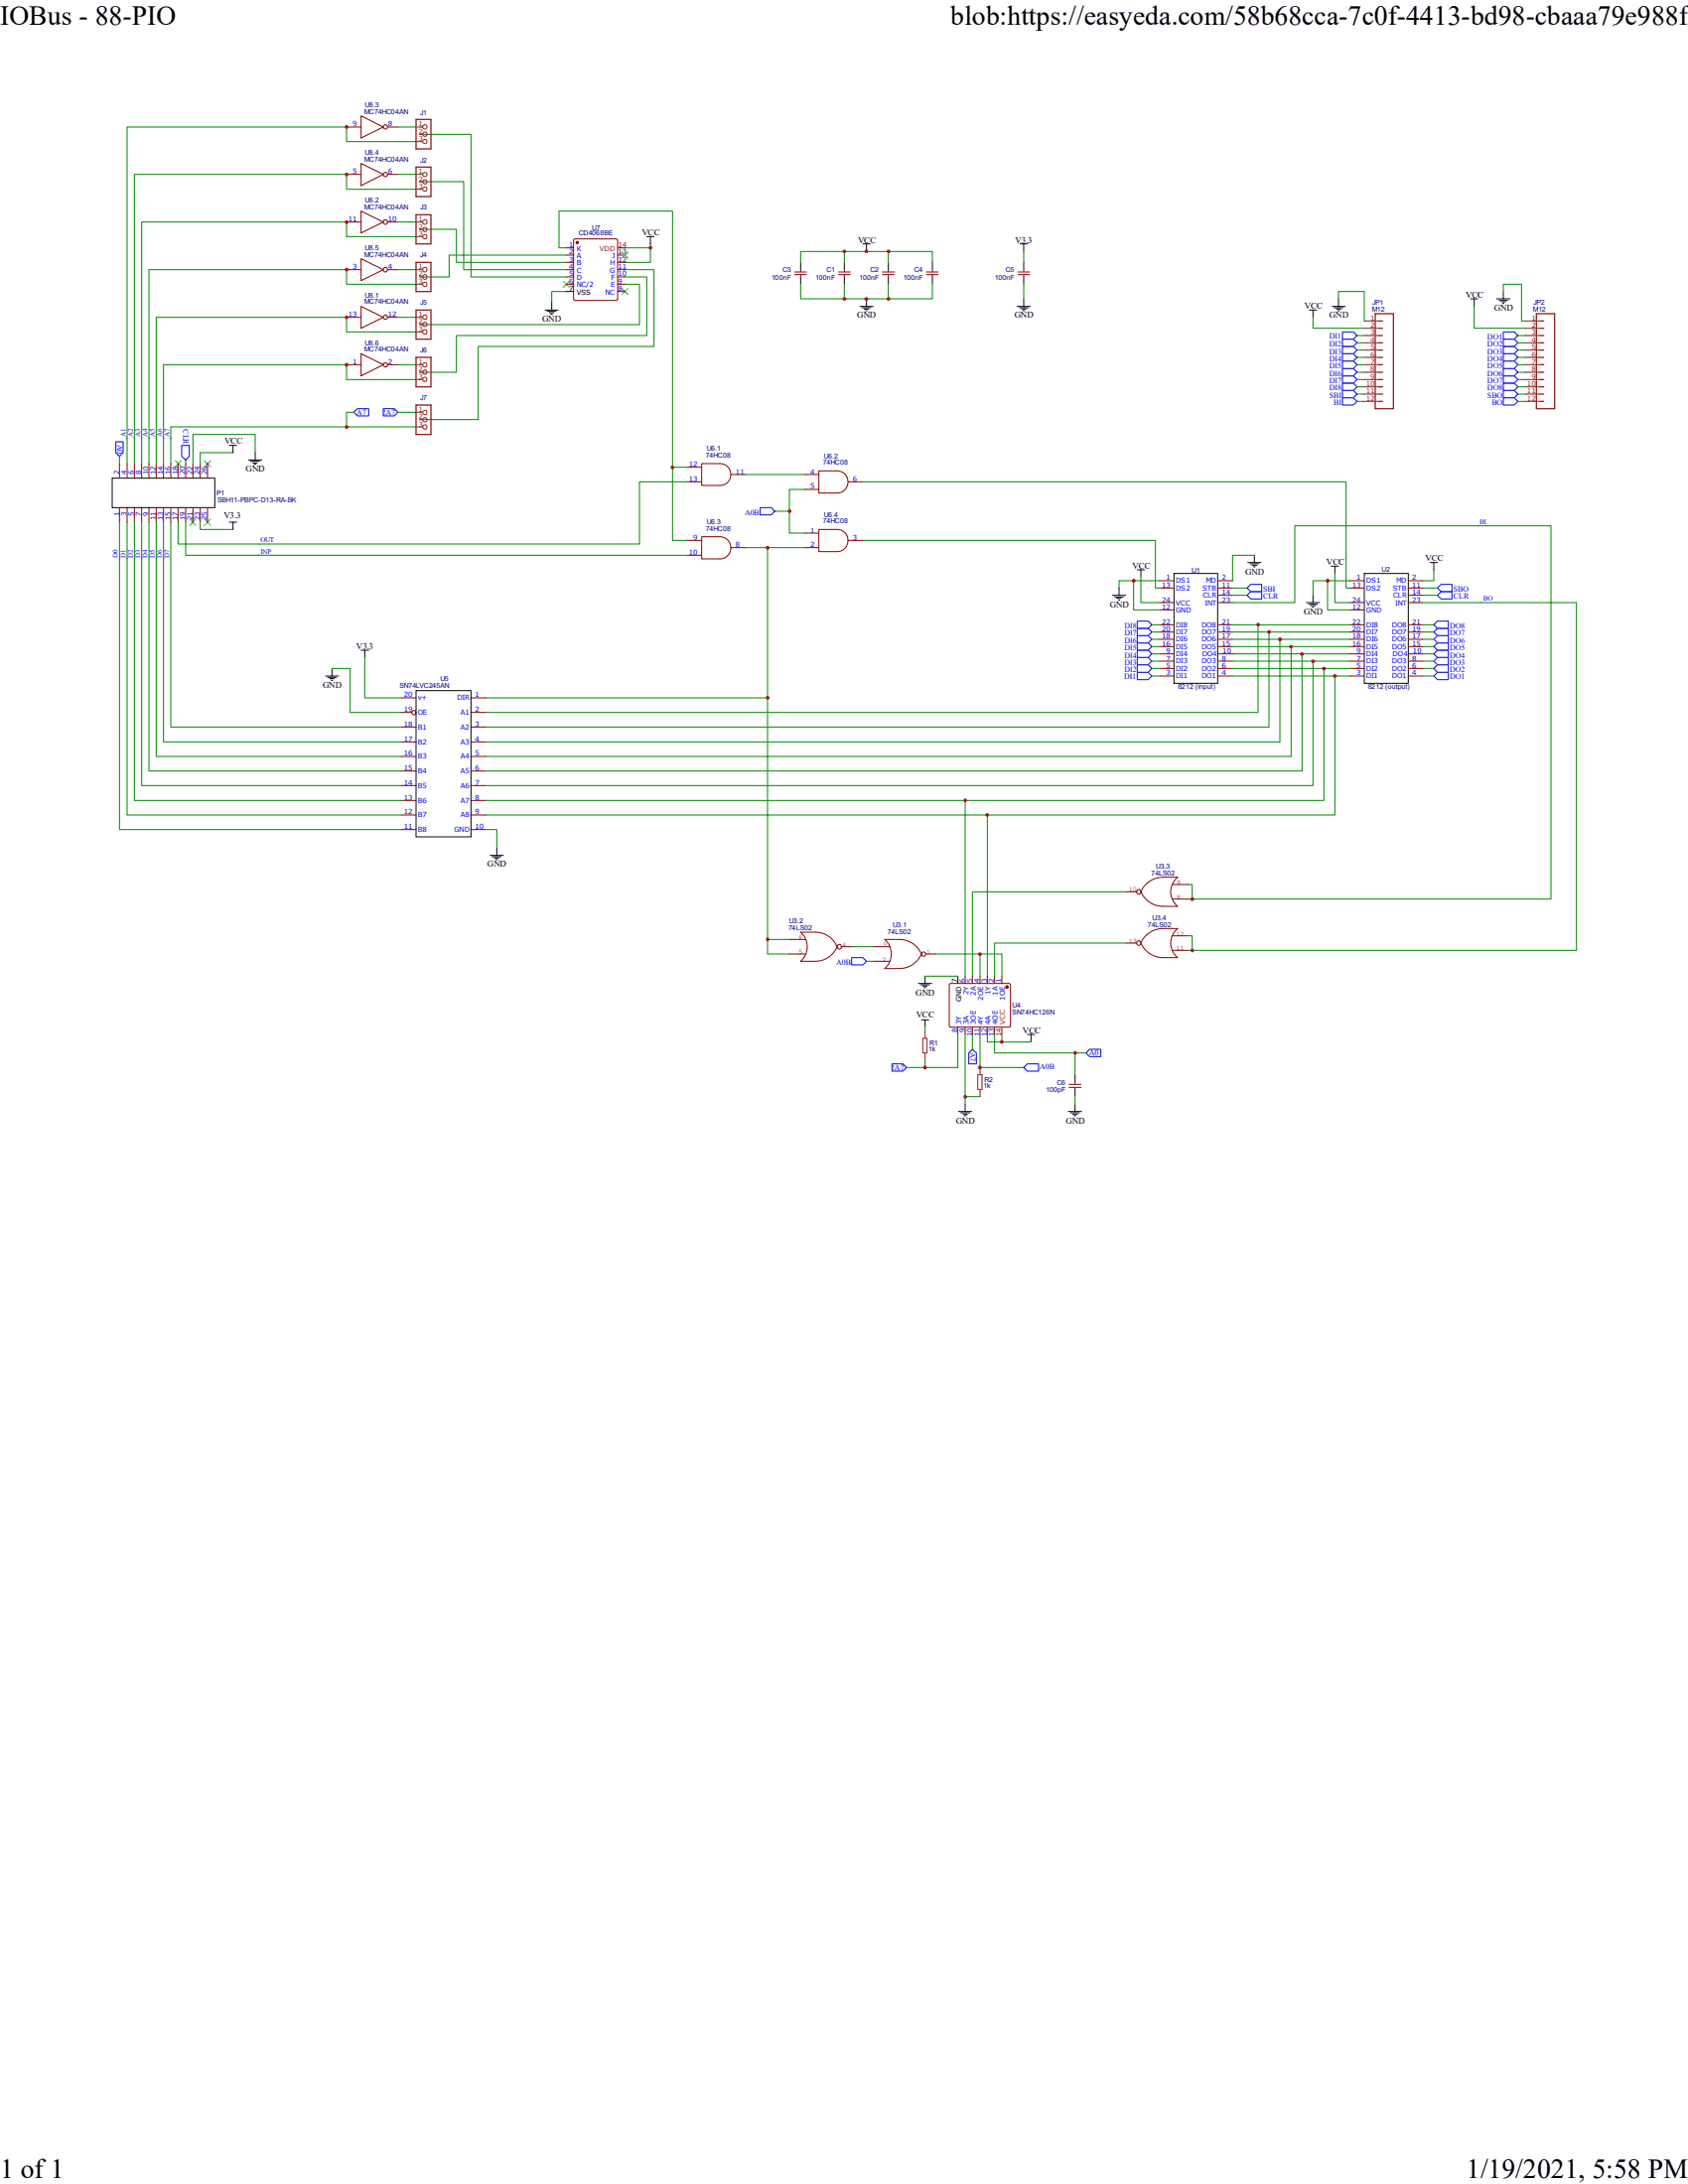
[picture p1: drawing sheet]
<svg xmlns="http://www.w3.org/2000/svg" width="216mm" height="279mm" viewBox="0 0 216 279" stroke-linecap="round" stroke-linejoin="round" font-family="sans-serif">
<g fill="none" stroke="#000" stroke-width=".13">
<path d="M69.7 39.7h1.7M70 39.8h1.1M70.6 38.7v1M82.7 30.3h1M83.2 30.3v.9M29.3 57h1M29.8 57v.9M31.8 58.8h1.7M32 59h1.2M32.3 59.2h.6M32.5 59.4h.2M32.6 57.9v.9"/>
<path d="M70.3 40h.5M70.4 40.2h.3M29.3 66.8h1M29.8 66.8v.9M150.2 73.4h5.5v14h-5.5zM159.6 72h1.7M159.9 72.1h1.1M160.1 72.3h.6M160.4 72.5h.1M160.4 71v1M174.5 73.4h5.6v14h-5.6zM46.2 83.2h1"/>
<path d="M46.7 83.2v.9M62.7 109.4h1.7M62.9 109.6h1.2M63.2 109.8h.6M63.4 110h.2M63.5 108.5v.9"/>
</g>
<g fill="none" stroke="#800" stroke-width=".13">
<path d="M44.3 16.3h1.9M46.2 14.8l2.8 1.5-2.8 1.4zM49.6 16.3h1.3M44.3 28.4h1.9M44.3 22.3h1.9M44.3 34.5h1.9M46.2 39.2l2.8 1.4-2.8 1.4zM46.2 27l2.8 1.4-2.8 1.4zM46.2 20.9l2.8 1.4-2.8 1.4zM46.2 33.1l2.8 1.4-2.8 1.4zM49.6 28.4h1.3M49.6 22.3h1.3"/>
<path d="M49.6 34.5h1.3M44.3 46.7h1.9M44.3 40.6h1.9M46.2 45.3l2.8 1.4-2.8 1.4zM49.6 46.7h1.3M49.6 40.6h1.3M148.3 74.3h1.9M148.3 75.2h1.9M148.3 78h1.9M148.3 79.9h1.9M148.3 77.1h1.9M155.7 74.3h1.9"/>
<path d="M155.7 75.2h1.9M155.7 76.2h1.9M155.7 79.9h1.9M155.7 77.1h1.9M172.6 74.3h1.9M172.6 75.2h1.9M172.6 78h1.9M172.6 79.9h1.9M172.6 77.1h1.9M180.1 74.3h1.9M180.1 75.2h1.9M180.1 76.2h1.9"/>
<path d="M180.1 79.9h1.9M180.1 77.1h1.9M148.3 86.5h1.9M148.3 85.5h1.9M148.3 84.6h1.9M148.3 83.7h1.9M148.3 82.7h1.9M148.3 81.8h1.9M148.3 80.9h1.9M155.7 86.5h1.9M155.7 85.5h1.9M155.7 84.6h1.9"/>
<path d="M155.7 82.7h1.9M155.7 81.8h1.9M155.7 80.9h1.9M155.9 83.7h1.8M172.6 86.5h1.9M172.6 85.5h1.9M172.6 84.6h1.9M172.6 83.7h1.9M172.6 82.7h1.9M172.6 81.8h1.9M172.6 80.9h1.9M180.1 86.5h1.9"/>
<path d="M180.1 85.5h1.9M180.1 84.6h1.9M180.1 82.7h1.9M180.1 81.8h1.9M180.1 80.9h1.9M180.2 83.7h1.9"/>
<circle cx="49.3" cy="16.2" r=".28"/>
<circle cx="49.3" cy="28.4" r=".29"/>
<circle cx="49.3" cy="34.5" r=".29"/>
<circle cx="49.3" cy="22.3" r=".28"/>
<circle cx="49.3" cy="46.7" r=".28"/>
<circle cx="49.3" cy="40.6" r=".28"/>
</g>
<g fill="none" stroke="#080" stroke-width=".13">
<path d="M50.9 16.3h2.8M53.7 17.2h6.5v18.2h12.2M53.7 18.1h-9.4v-1.8h-28v43M50.9 34.5h2.8M50.9 28.4h2.8M50.9 22.3h2.8M53.7 23.2h5.6v11.3h13.1M53.7 29.3h4.7v4.3h14M53.7 36.4h-9.4v-1.9h-25.3v24.8M53.7 30.3h-9.4v-1.9h-26.2v30.9M53.7 24.2h-9.4v-1.9h-27.1v37M72.4 31.7h-.9v-4.7h14.5v32.8h1.9"/>
<path d="M72.4 32.6h-15v2.8h-3.7M72.4 37.3h-1.8v1.4M79.9 35.4h2.8v7.5h-24.3v4.7h-4.7M79.9 34.5h3.8v9.8h-22.5v9.4h-7.5M79.9 36.4h1.9v5.1h-28.1M83.2 31.7v1.9h-3.3M83.2 31.2v.5h-3.3M15.3 58.4v.9M29.8 57.9h-4.2v1.4M32.6 57.9v-2.3h-7.9v3.7M44.3 54.6h-22.5v4.7M45.3 52.7h-1v1.9h9.4"/>
<path d="M50.9 52.7h2.8M50.9 46.7h2.8M50.9 40.6h2.8M53.7 48.6h-9.4v-1.9h-23.4v12.6M53.7 42.5h-9.4v-1.9h-24.3v18.7M15.3 66.8v39.3h36.1M16.3 66.8v37.5h35.1M17.2 66.8v35.6h34.2M18.1 66.8v33.7h33.3M19 66.8v31.8h32.4M20 66.8v30h31.4M20.9 66.8v28.1h30.5"/>
<path d="M21.8 66.8v26.2h29.6M23.7 66.8v4.2h64.2M25.6 66.8v.9h4.2M87.9 61.6h-6.1v8h-59v-2.8M157.6 79.9h15M160.4 71h-2.8v3.3M183.4 72.9v1.4h-1.4M157.6 80.9h15M157.6 81.8h15M157.6 82.7h15M157.6 84.6h15M157.6 85.5h15"/>
<path d="M157.6 86.5h15M157.7 83.7h14.9M62.1 106.1h1.4v2.4"/>
</g>
<g fill="#000">
<path d="M72.1 36l.7 .7zM72.8 36l-.7 .7z"/>
<path d="M79.5 36.9l.8 .8zM80.3 36.9l-.8 .8z"/>
<path d="M22.4 58.9l.8 .8zM23.2 58.9l-.8 .8z"/>
<path d="M26.2 58.9l.7 .8zM26.9 58.9l-.7 .8z"/>
<path d="M24.3 66.4l.7 .8zM25 66.4l-.7 .8z"/>
<path d="M26.2 66.4l.7 .8zM26.9 66.4l-.7 .8z"/>
</g>
<path d="M72.1 36l.7 .7M72.8 36l-.7 .7M79.5 36.9l.8 .8M80.3 36.9l-.8 .8M22.4 58.9l.8 .8M23.2 58.9l-.8 .8M26.2 58.9l.7 .8M26.9 58.9l-.7 .8M24.3 66.4l.7 .8M25 66.4l-.7 .8M26.2 66.4l.7 .8M26.9 66.4l-.7 .8" fill="none" stroke="#3c3" stroke-width=".13"/>
<path d="M53.2 15.3h1.9v3.7h-1.9zM53.2 21.4h1.9v3.7h-1.9zM53.2 27.5h1.9v3.7h-1.9zM53.2 33.6h1.9v3.7h-1.9zM53.2 39.7h1.9v3.7h-1.9zM53.2 51.8h1.9v3.8h-1.9zM53.2 45.7h1.9v3.8h-1.9z" fill="none" stroke="#8d2323" stroke-width=".17"/>
<g fill="none" stroke="#8d2323" stroke-width=".13">
<path d="M53.7 16.3h.4M53.7 17.2h.4M53.7 18.1h.4M53.7 34.5h.4M53.7 35.4h.4M53.7 36.4h.4M53.7 28.4h.4M53.7 29.3h.4M53.7 30.3h.4M53.7 22.3h.4M53.7 23.2h.4M53.7 24.2h.4"/>
<path d="M53.7 52.7h.4M53.7 53.7h.4M53.7 54.6h.4M53.7 46.7h.4M53.7 47.6h.4M53.7 48.6h.4M53.7 40.6h.4M53.7 41.5h.4M53.7 42.5h.4"/>
<circle cx="54.3" cy="16.2" r=".27"/>
<circle cx="54.3" cy="17.2" r=".27"/>
<circle cx="54.3" cy="18.1" r=".27"/>
<circle cx="54.3" cy="35.4" r=".28"/>
<circle cx="54.3" cy="34.5" r=".28"/>
<circle cx="54.3" cy="28.4" r=".28"/>
<circle cx="54.3" cy="36.4" r=".27"/>
<circle cx="54.3" cy="24.2" r=".27"/>
<circle cx="54.3" cy="29.4" r=".27"/>
<circle cx="54.3" cy="22.3" r=".27"/>
<circle cx="54.3" cy="30.3" r=".27"/>
<circle cx="54.3" cy="23.3" r=".27"/>
<circle cx="54.3" cy="42.5" r=".28"/>
<circle cx="54.3" cy="48.5" r=".27"/>
<circle cx="54.3" cy="53.7" r=".27"/>
<circle cx="54.3" cy="46.7" r=".27"/>
<circle cx="54.3" cy="41.5" r=".27"/>
<circle cx="54.3" cy="47.6" r=".27"/>
<circle cx="54.3" cy="54.6" r=".27"/>
<circle cx="54.3" cy="52.8" r=".27"/>
<circle cx="54.3" cy="40.6" r=".27"/>
</g>
<circle cx="73.8" cy="31" r=".13" fill="#800"/>
<g fill="none" stroke="#800" stroke-width=".13">
<path d="M73.4 30.6h5.5v7.8h-5.5z"/>
<circle cx="73.8" cy="31" r=".13"/>
</g>
<circle cx="73.8" cy="31" r=".13" fill="#800"/>
<g fill="none" stroke="#800" stroke-width=".13">
<path d="M72.4 31.7h1M72.4 32.6h1M72.4 33.6h1M72.4 34.5h1M72.4 35.4h1M72.4 36.4h1M79 32.6h.9M79 33.6h.9M79 34.5h.9M79 35.4h.9M79 36.4h.9M79 37.3h.9"/>
<path d="M87.9 59.8h1.8M89.7 59.3h2.4a1.4 1.4 0 0 1 1.4 1.4 1.4 1.4 0 0 1-1.4 1.4h-2.4zM87.9 61.6h1.8M87.9 69.1h1.8M87.9 71h1.8M89.7 68.7h2.4a1.42 1.42 0 0 1 1.4 1.4 1.42 1.42 0 0 1-1.4 1.4h-2.4zM93.5 60.7h1.9M93.5 70.1h1.9M102.9 60.7h1.8M102.9 70.1h1.8M102.9 62.6h1.8M102.9 68.2h1.8"/>
<path d="M104.7 60.2h2.4a1.42 1.42 0 0 1 1.4 1.5 1.42 1.42 0 0 1-1.4 1.4h-2.4zM104.7 67.7h2.4a1.42 1.42 0 0 1 1.4 1.5 1.42 1.42 0 0 1-1.4 1.4h-2.4zM108.5 61.6h1.9M108.5 69.1h1.9"/>
<circle cx="73.8" cy="31" r=".13"/>
</g>
<path d="M72.4 37.3h1M145.5 72.9h.9M145.9 72.9v.9M167.1 77.1h1.7M167.4 77.3h1.1M167.6 77.5h.6M167.9 77.7h.1M167.9 76.2v.9M170.3 72.4h.9M170.7 72.4v1M182.9 72h1M183.4 72v.9" fill="none" stroke="#000" stroke-width=".13"/>
<path d="M79 31.7h.9" fill="none" stroke="#f00" stroke-width=".13"/>
<g fill="none" stroke="#080" stroke-width=".13">
<path d="M23.7 58.8v.5M86 59.8v9.3h1.9M95.4 60.7h7.5M95.4 70.1h7.5M99.1 65.4h1.9v2.8h1.9M102.9 62.6h-1.9v2.8M110.4 69.1h37.4v6.1h.5M110.4 61.6h61.8v13.6h.4M143.1 75.2v-.9h1.9v3.7h3.3M145 74.3h3.3M145.9 73.8v3.3h2.4M157.6 76.2h1.9"/>
<path d="M160.9 79.9v11.2h-98.8M167.9 76.2v-1.9h1.9v3.7h2.8M169.8 74.3h2.8M170.7 73.4v3.7h1.9M182 76.2h1.9M162.3 80.9v12.1h-100.2M163.7 81.8v13.1h-101.6M165.1 82.7v14.1h-103M166.5 83.7v14.9h-104.4M167.9 84.6v15.9h-105.8M169.3 85.5v16.9h-107.2M170.7 86.5v17.8h-108.6"/>
<path d="M110.8 123h1"/>
</g>
<path d="M23.2 57h1v1.4l-.5 .4-.5-.4zM159.5 76.2l.5-.5h1.4v.9h-1.4zM183.9 76.2l.4-.5h1.4v.9h-1.4z" fill="none" stroke="#00f" stroke-width=".13"/>
<path d="M128.7 126.2h.2v.2h-.2z" fill="#800"/>
<path d="M121.5 125.9h7.7v5.4h-7.7zM128.7 126.2h.2v.2h-.2z" fill="none" stroke="#800" stroke-width=".13"/>
<path d="M128.7 126.2h.2v.2h-.2z" fill="#800"/>
<g fill="none" stroke="#800" stroke-width=".13">
<path d="M101.6 35.1h1.5M101.6 34.8h1.5M102.4 34.5v.3M102.4 35.1v.3M107.3 35.1h1.5M107.3 34.8h1.5M108 34.5v.3M108 35.1v.3M112.9 35.1h1.5M112.9 34.8h1.5M113.6 34.5v.3M113.6 35.1v.3"/>
<path d="M118.5 35.1h1.5M118.5 34.8h1.5M119.3 34.5v.3M119.3 35.1v.3M130.2 35.1h1.5M130.2 34.8h1.5M130.9 34.5v.3M130.9 35.1v.3M51.4 89.3h1.8M51.4 91.1h1.3M51.4 93h1.8M51.4 94.9h1.8"/>
<path d="M51.4 96.8h1.8M51.4 98.6h1.8M60.2 89.3h1.9M60.2 91.1h1.9M60.2 93h1.9M60.2 94.9h1.9M60.2 96.8h1.9M60.2 98.6h1.9M51.4 100.5h1.8M51.4 102.4h1.8M51.4 104.3h1.8M51.4 106.1h1.8"/>
<path d="M60.2 100.5h1.9M60.2 102.4h1.9M60.2 104.3h1.9M60.2 106.1h1.9M128.7 126.2h.2v.2h-.2zM136.7 139.1h1.6M136.7 138.7h1.6M137.5 138.4v.3M137.5 139.1v.3"/>
<circle cx="52.9" cy="91.2" r=".28"/>
</g>
<g fill="none" stroke="#080" stroke-width=".13">
<path d="M102.4 33.6v-1.4h16.9v1.4M102.4 36.4v1.8h16.9v-1.8M108 32.2v1.4M108 36.4v1.8M113.6 32.2v1.4M113.6 36.4v1.8M130.9 32.2v1.4M130.9 36.4v1.8M171.2 38.2v-.9h3.3v3.8M188.6 39.2v2.8h6.5M192.3 37.3v-.9h2.3v4.7h.5M167.9 40.6v1.4h6.6"/>
<path d="M173.6 42.9h.9M173.6 43.9h.9M173.6 44.8h.9M173.6 45.7h.9M173.6 46.7h.9M173.6 47.6h.9M173.6 48.6h.9M173.6 49.5h.9M173.6 50.4h.9M173.6 51.4h.9M194.1 42.9h1M194.1 43.9h1"/>
<path d="M194.1 44.8h1M194.1 45.7h1M194.1 46.7h1M194.1 47.6h1M194.1 48.6h1M194.1 49.5h1M194.1 50.4h1M194.1 51.4h1M98.2 70.1v19.2h-36.1M147.3 79.9h1M157.6 77.1h8v-9.8h32.8v47.7h-46.4M157.6 75.2h1.9"/>
<path d="M182 77.1h19.6v44.5h-49.6M182 79.9h1.4M182 75.2h1.9M42.5 85.5h2.3v5.6h6.6M46.7 84.1v5.2h4.7M98.2 89.3v32.7h2.8M147.3 80.9h1M147.3 81.8h1M147.3 82.7h1M147.3 83.7h1M147.3 84.6h1M147.3 85.5h1"/>
<path d="M147.3 86.5h1M182 80.9h1.4M182 81.8h1.4M182 82.7h1.4M182 84.6h1.4M182 85.5h1.4M182 86.5h1.4M182.1 83.7h1.3M98.2 120.2h2.8M108.9 121.1h2.9M137.5 140.3v1"/>
</g>
<g fill="none" stroke="#000" stroke-width=".13">
<path d="M102.4 33.6v.9M102.4 35.4v1M108 33.6v.9M108 35.4v1M110 39.2h1.7M110.2 39.4h1.2M110.4 31.2h.9M110.5 39.5h.6M110.7 39.8h.2M110.8 31.2v1M110.8 38.2v1M113.6 33.6v.9"/>
<path d="M113.6 35.4v1M119.3 33.6v.9M119.3 35.4v1M130.1 39.2h1.7M130.4 39.4h1.1M130.5 31.2h.9M130.7 39.5h.5M130.9 39.8h.1M130.9 31.2v1M130.9 33.6v.9M130.9 35.4v1M130.9 38.2v1"/>
<path d="M167.5 39.7h.9M167.9 39.7v.9M170.4 39.2h1.6M170.6 39.4h1.2M170.9 39.5h.6M171.1 39.8h.2M171.2 38.2v1M188.1 38.2h.9M188.6 38.2v1M191.4 38.2h1.7M191.7 38.4h1.1M192 38.6h.6"/>
<path d="M192.2 38.8h.2M192.3 37.3v.9M142.3 76.2h1.7M142.6 76.4h1.1M142.8 76.5h.6M143 76.8h.2M143.1 75.2v1M41.6 86.5h1.7M41.9 86.7h1.1M42.2 86.8h.6M42.4 87h.1M42.5 85.5v1"/>
<path d="M53.2 88.3h7v18.8h-7zM117.5 125.8h1.7M117.7 126h1.2M117.9 130.5h.9M118 126.2h.6M118.2 126.4h.2M118.3 124.9v.9M118.3 130.5v.9M131.4 132.3h.9M131.9 132.3v1M137.5 137.5v.9M137.5 139.4v.9"/>
<path d="M122.6 142.2h1.7M122.9 142.4h1.1M123.2 142.6h.5M123.4 142.7h.2M123.4 141.3v.9M136.7 142.2h1.6M136.9 142.4h1.1M137.2 142.6h.6M137.4 142.7h.2M137.5 141.3v.9"/>
</g>
<g fill="none" stroke="#00f" stroke-width=".13">
<path d="M45.3 52.7l.4-.4h1.5v.9h-1.5zM49 52.3h1.4l.5 .4-.5 .5h-1.4zM171.7 42.5h1.4l.5 .4-.5 .5h-1.4zM171.7 43.4h1.4l.5 .5-.5 .4h-1.4zM171.7 44.3h1.4l.5 .5-.5 .5h-1.4zM171.7 45.3h1.4l.5 .4-.5 .5h-1.4zM171.7 46.2h1.4l.5 .5-.5 .5h-1.4zM171.7 47.2h1.4l.5 .4-.5 .5h-1.4zM171.7 48.1h1.4l.5 .5-.5 .4h-1.4zM171.7 49h1.4l.5 .5-.5 .5h-1.4zM171.7 50h1.4l.5 .4-.5 .5h-1.4zM171.7 50.9h1.4l.5 .5-.5 .4h-1.4z"/>
<path d="M192.3 42.5h1.4l.4 .4-.4 .5h-1.4zM192.3 43.4h1.4l.4 .5-.4 .4h-1.4zM192.3 44.3h1.4l.4 .5-.4 .5h-1.4zM192.3 45.3h1.4l.4 .4-.4 .5h-1.4zM192.3 46.2h1.4l.4 .5-.4 .5h-1.4zM192.3 47.2h1.4l.4 .4-.4 .5h-1.4zM192.3 48.1h1.4l.4 .5-.4 .4h-1.4zM192.3 49h1.4l.4 .5-.4 .5h-1.4zM192.3 50h1.4l.4 .4-.4 .5h-1.4zM192.3 50.9h1.4l.4 .5-.4 .4h-1.4zM97.2 64.9h1.4l.5 .5-.5 .5h-1.4zM145.5 79.5h1.4l.4 .4-.4 .5h-1.4z"/>
<path d="M159.5 75.2l.5-.4h1.4v.9h-1.4zM183.4 79.9l.5-.4h1.4v.9h-1.4zM184.3 74.8h1.4v.9h-1.4l-.4-.5zM145.5 86h1.4l.4 .5-.4 .5h-1.4zM145.5 85h1.4l.4 .5-.4 .5h-1.4zM145.5 84.1h1.4l.4 .5-.4 .4h-1.4zM145.5 83.2h1.4l.4 .5-.4 .4h-1.4zM145.5 82.3h1.4l.4 .4-.4 .5h-1.4zM145.5 81.3h1.4l.4 .5-.4 .5h-1.4zM145.5 80.4h1.4l.4 .5-.4 .4h-1.4zM183.4 84.6l.5-.5h1.4v.9h-1.4zM183.9 86h1.4v1h-1.4l-.5-.5z"/>
<path d="M183.9 85h1.4v1h-1.4l-.5-.5zM183.9 83.2h1.4v.9h-1.4l-.5-.4zM183.9 82.3h1.4v.9h-1.4l-.5-.5zM183.9 81.3h1.4v1h-1.4l-.5-.5zM183.9 80.4h1.4v.9h-1.4l-.5-.4zM108.9 122.5h1.5l.4 .5-.4 .4h-1.5zM114.1 136.1h1.4l.5 .5-.5 .4h-1.4zM130.9 136.6l.5-.5h1.4v.9h-1.4zM139.4 134.2h1.4v1h-1.4l-.5-.5z"/>
</g>
<g fill="#000">
<path d="M79.5 32.3l.8 .7zM80.3 32.3l-.8 .7z"/>
<path d="M15.3 71.4v.2zM15.2 71.5h.2z"/>
<path d="M16.3 71.4v.2zM16.1 71.5h.2z"/>
<path d="M17.2 71.4v.2zM17.1 71.5h.2z"/>
<path d="M18.1 71.4v.2zM18 71.5h.2z"/>
<path d="M19 71.4v.2zM19 71.5h.1z"/>
<path d="M20 71.4v.2zM19.9 71.5h.2z"/>
<path d="M20.9 71.4v.2zM20.8 71.5h.2z"/>
<path d="M21.8 71.4v.2zM21.8 71.5h.1z"/>
<path d="M33.1 69.5v.2zM33 69.6h.2z"/>
<path d="M33.1 70.9v.2zM33 71h.2z"/>
<path d="M189 67.2v.2zM188.9 67.3h.2z"/>
<path d="M189.5 77v.2zM189.4 77.1h.2z"/>
</g>
<g fill="none" stroke="#840000" stroke-width=".13">
<path d="M102.4 119.3h1.9a2.99 2.99 0 0 1 2.8 1.8 2.99 2.99 0 0 1-2.8 1.9h-1.9a2.47 2.47 0 0 0 0-3.7zM149.9 115h2.1M149.9 113.2h2.1M150.6 112.2a2.4 2.4 0 0 0 0 3.8M101 122h2M101 120.2h2M107.6 121.1h1.3M111.8 123h2M111.8 121.1h2M113.2 120.2a2.47 2.47 0 0 1 0 3.7"/>
<circle cx="107.3" cy="121.1" r=".28"/>
</g>
<g fill="none" stroke="#8d2323" stroke-width=".17">
<path d="M175.9 40.1h2.3v12.2h-2.3zM176.4 42.9h.4M176.4 42h.4M176.4 41.1h.4M176.4 44.8h.4M176.4 43.9h.4M176.4 45.7h.4M176.4 46.7h.4M176.4 47.6h.4M176.4 48.6h.4M176.4 49.5h.4M176.4 50.4h.4"/>
<path d="M176.4 51.4h.4M196.5 40.1h2.3v12.2h-2.3zM197 42.9h.4M197 42h.4M197 41.1h.4M197 44.8h.4M197 43.9h.4M197 45.7h.4M197 46.7h.4M197 47.6h.4M197 48.6h.4M197 49.5h.4"/>
<path d="M197 50.4h.4M197 51.4h.4"/>
</g>
<g fill="none" stroke="#8d2323" stroke-width=".13">
<path d="M174.5 41.1h1.9M174.5 42h1.9M174.5 42.9h1.9M174.5 43.9h1.9M174.5 44.8h1.9M174.5 45.7h1.9M174.5 46.7h1.9M174.5 47.6h1.9M174.5 48.6h1.9M174.5 49.5h1.9M174.5 50.4h1.9M174.5 51.4h1.9"/>
<path d="M195.1 41.1h1.9M195.1 42h1.9M195.1 42.9h1.9M195.1 43.9h1.9M195.1 44.8h1.9M195.1 45.7h1.9M195.1 46.7h1.9M195.1 47.6h1.9M195.1 48.6h1.9M195.1 49.5h1.9M195.1 50.4h1.9M195.1 51.4h1.9"/>
<path d="M125.1 137.5h.5v1.9h-.5zM125.3 139.4v.9"/>
</g>
<path d="M79.5 32.3l.8 .7M80.3 32.3l-.8 .7" fill="none" stroke="#3c3" stroke-width=".13"/>
<g fill="#c00">
<path d="M83 31.5h.2l.2 .1v.3h-.4z"/>
<path d="M44.2 40.4l.1-.1 .2 .1 .1 .2-.1 .2h-.3z"/>
<path d="M44.2 46.5h.3v.3l-.2 .1-.1-.1z"/>
<path d="M44.2 34.3l.1-.1 .2 .1 .1 .2-.1 .2h-.3z"/>
<path d="M44.2 28.3h.3l.1 .1-.1 .2-.2 .1-.1-.1z"/>
<path d="M44.2 22.2h.3l.1 .1-.1 .2-.2 .1-.1-.1z"/>
<path d="M44.2 16.1l.1-.1 .2 .1 .1 .2-.1 .1h-.3z"/>
<path d="M170.6 86.3l.1-.1 .2 .1 .1 .2-.1 .1h-.3z"/>
<path d="M169.2 85.4h.3v.3l-.2 .1-.1-.1z"/>
<path d="M167.8 84.4h.3l.1 .2-.1 .2h-.2h-.1z"/>
<path d="M166.4 83.5h.3v.3l-.2 .1-.1-.1-.1-.1z"/>
<path d="M165 82.6h.3v.3l-.2 .1-.1-.1-.1-.2z"/>
<path d="M162.2 80.7l.1-.1 .2 .1 .1 .2-.1 .1h-.3z"/>
<path d="M160.8 79.8l.1-.1 .2 .1 .1 .1-.1 .2h-.3z"/>
<path d="M85.8 59.6h.4v.3l-.3 .1-.1-.2z"/>
<path d="M100.8 65.2h.2h.1l.1 .2-.1 .2h-.3z"/>
<path d="M44.2 54.5h.3v.3l-.2 .1-.1-.1z"/>
<path d="M98 69.9h.3l.1 .3-.2 .1h-.2z"/>
<path d="M98 120l.2-.1 .1 .1 .1 .2-.1 .1h-.3z"/>
<path d="M98 89.1l.2-.1 .1 .1 .1 .2-.1 .1h-.3z"/>
<path d="M110.7 32l.1-.1 .2 .1v.3h-.3l-.1-.1z"/>
<path d="M110.7 38.1h.3v.3l-.2 .1-.1-.1-.1-.2z"/>
<path d="M113.5 32l.1-.1 .2 .1 .1 .2-.1 .1h-.3z"/>
<path d="M113.5 38.1h.3l.1 .1-.1 .2-.2 .1-.1-.1z"/>
<path d="M107.8 32l.2-.1 .2 .1v.2v.1h-.4z"/>
<path d="M107.8 38.1h.4v.1v.2l-.2 .1-.2-.1z"/>
<circle cx="163.7" cy="81.8" r=".25"/>
<circle cx="145" cy="74.3" r=".25"/>
<circle cx="169.8" cy="74.3" r=".25"/>
</g>
<path d="M14.8 56.5h.9v1.4l-.4 .5-.5-.5z" fill="none" stroke="#00f" stroke-width=".13"/>
<path d="M123.4 124.9v.9M124.4 124.9v.9M125.3 124.9v.9M126.3 124.9v.9M127.2 124.9v.9M128.1 124.9v.9" fill="none" stroke="#800" stroke-width=".13"/>
<path d="M122.5 124.9v.9" fill="none" stroke="#000" stroke-width=".13"/>
<path d="M123.4 102.4v22.5M126.3 104.3v20.6M144.1 114.1h-19.7v10.8M152 113.2h.5v1.8M152 119.7h.5v1.9M118.3 124.9h4.2M119.7 122h5.6v2.9M125.3 122h2.8v2.9M144.1 120.6h-16.9v4.3" fill="none" stroke="#080" stroke-width=".13"/>
<g fill="none" stroke="#840000" stroke-width=".13">
<path d="M144.1 114.1h1.3M145.9 114.1a3.1 3.1 0 0 0 2.9 1.9h1.8M146.6 119.7a3.1 3.1 0 0 1 2.2-.9h1.8a2.4 2.4 0 0 0 0 3.7h-1.8a3.1 3.1 0 0 1-2.9-1.9zM149.9 119.7h2.1M150.6 112.2h-1.8a3.1 3.1 0 0 0-2.9 1.9M113.2 120.2h1.8a3.1 3.1 0 0 1 2.9 1.8 3.1 3.1 0 0 1-2.9 1.9h-1.8M118.4 122h1.3M144.1 120.6h1.3M149.9 121.6h2.1"/>
<circle cx="145.6" cy="114.1" r=".28"/>
<circle cx="118.1" cy="122.1" r=".28"/>
<circle cx="145.6" cy="120.6" r=".28"/>
</g>
<g fill="#c00">
<path d="M125.2 121.9h.3v.3l-.2 .1-.1-.1-.1-.2z"/>
<path d="M152.3 114.9h.4v.1v.2l-.2 .1-.2-.1z"/>
<path d="M152.3 121.4h.4v.2v.2h-.2h-.2z"/>
<path d="M123.3 102.2h.1h.2l.1 .2-.1 .2h-.3z"/>
<path d="M126.1 104.1l.2-.1 .1 .1v.3h-.3l-.1-.1z"/>
</g>
<path d="M122.5 131.4v.9" fill="none" stroke="#800" stroke-width=".13"/>
<path d="M118.3 131.4v.5M118.3 135.6v1M122.5 132.3v4.3h-6.5" fill="none" stroke="#080" stroke-width=".13"/>
<path d="M118 132.8h.6v1.9h-.6zM118.3 131.9v.9M118.3 134.7v.9" fill="none" stroke="#8d2323" stroke-width=".13"/>
<circle cx="118.3" cy="136.6" r=".24" fill="#c00"/>
<path d="M123.4 131.4v.9M124.4 131.4v.9" fill="none" stroke="#800" stroke-width=".13"/>
<path d="M123.4 132.3v9M123.4 140.3h1.9" fill="none" stroke="#080" stroke-width=".13"/>
<path d="M123.3 140.1h.3l.1 .3-.3 .1h-.1z" fill="#c00"/>
<path d="M125.3 131.4v.9M126.3 131.4v.9M127.2 131.4v.9" fill="none" stroke="#800" stroke-width=".13"/>
<path d="M128.1 131.4v.9" fill="none" stroke="#f00" stroke-width=".13"/>
<path d="M125.3 132.3v4.3h5.6M126.3 132.3v1h1.8M127.2 132.3v2.4h11.7M128.1 132.3v1h3.8M137.5 134.7v2.8" fill="none" stroke="#080" stroke-width=".13"/>
<path d="M125.3 136.6v.9" fill="none" stroke="#8d2323" stroke-width=".13"/>
<g fill="#c00">
<path d="M128 133.1h.1h.2v.4h-.3l-.1-.2z"/>
<path d="M137.3 134.5h.2h.2l.1 .2-.1 .2h-.4z"/>
<circle cx="125.3" cy="136.6" r=".24"/>
</g>
<path d="M124.4 134.2l.5 .5v1.4h-1v-1.4z" fill="none" stroke="#00f" stroke-width=".13"/>
<path d="M124.4 132.3v1.9" fill="none" stroke="#080" stroke-width=".13"/>
<g fill="#000">
<path d="M16.3 55.9v.2zM16.1 56h.2z"/>
<path d="M17.2 55.9v.2zM17.1 56h.2z"/>
<path d="M18.1 55.9v.2zM18 56h.2z"/>
<path d="M19 55.9v.2zM19 56h.1z"/>
<path d="M20 55.9v.2zM19.9 56h.2z"/>
<path d="M20.9 55.9v.2zM20.8 56h.2z"/>
<path d="M21.8 55.9v.2zM21.8 56h.1z"/>
</g>
<g fill="none" stroke="#800" stroke-width=".13">
<path d="M15.3 59.3v1.9M16.3 59.3v1.9M17.2 59.3v1.9M18.1 59.3v1.9M19 59.3v1.9M20 59.3v1.9M20.9 59.3v1.9M21.8 59.3v1.9M22.8 59.3v1.9M23.7 59.3v1.9M24.7 59.3v1.9M25.6 59.3v1.9"/>
<path d="M26.5 59.3v1.9M15.3 64.9v1.9M16.3 64.9v1.9M17.2 64.9v1.9M18.1 64.9v1.9M19 64.9v1.9M20 64.9v1.9M20.9 64.9v1.9M21.8 64.9v1.9M22.8 64.9v1.9M23.7 64.9v1.9M24.7 64.9v1.9"/>
<path d="M25.6 64.9v1.9M26.5 64.9v1.9"/>
</g>
<path d="M14.4 61.2h13.1v3.7h-13.1z" fill="none" stroke="#000" stroke-width=".13"/>
<g font-size="3.5">
<text x="0" y="3.2">IOBus - 88-PIO</text>
<text x="121.6" y="3.2">blob:https://easyeda.com/58b68cca-7c0f-4413-bd98-cbaaa79e988f</text>
<text x="0" y="278.7">1 of 1</text>
<text x="187.6" y="278.7">1/19/2021, 5:58 PM</text>
</g>
<g font-size="1.1">
<text x="82.1" y="30.1">VCC</text>
<text x="109.7" y="31.1">VCC</text>
<text x="129.8" y="31.1">V3.3</text>
<text x="69.3" y="41.1">GND</text>
<text x="109.6" y="40.7">GND</text>
<text x="129.8" y="40.7">GND</text>
<text x="166.8" y="39.5">VCC</text>
<text x="170" y="40.7">GND</text>
<text x="187.5" y="38.1">VCC</text>
<text x="191.1" y="39.8">GND</text>
<text x="28.7" y="56.8">VCC</text>
<text x="31.4" y="60.4">GND</text>
<text x="28.6" y="66.3">V3.3</text>
<text x="182.3" y="71.8">VCC</text>
<text x="141.9" y="77.7">GND</text>
<text x="144.8" y="72.7">VCC</text>
<text x="159.3" y="73.5">GND</text>
<text x="169.6" y="72.3">VCC</text>
<text x="45.6" y="83">V3.3</text>
<text x="166.8" y="78.6">GND</text>
<text x="41.3" y="88">GND</text>
<text x="62.3" y="110.9">GND</text>
<text x="117.1" y="127.3">GND</text>
<text x="117.2" y="130.1">VCC</text>
<text x="130.8" y="132.2">VCC</text>
<text x="122.3" y="143.7">GND</text>
<text x="136.3" y="143.7">GND</text>
</g>
<g font-size="1" fill="#00f">
<text x="170" y="43.4">DI1</text>
<text x="170" y="44.4">DI2</text>
<text x="170" y="45.3">DI3</text>
<text x="170" y="46.2">DI4</text>
<text x="170" y="47.2">DI5</text>
<text x="190.2" y="43.4">DO1</text>
<text x="190.2" y="44.4">DO2</text>
<text x="190.2" y="45.3">DO3</text>
<text x="190.2" y="46.2">DO4</text>
<text x="190.2" y="47.2">DO5</text>
<text x="45.6" y="53.1">A7</text>
<text x="49" y="53.1">!A7</text>
<text x="170" y="48.1">DI6</text>
<text x="170" y="49">DI7</text>
<text x="170" y="50">DI8</text>
<text x="170" y="50.9">SBI</text>
<text x="170.6" y="51.9">BI</text>
<text x="190.2" y="48.1">DO6</text>
<text x="190.2" y="49">DO7</text>
<text x="190.2" y="50">DO8</text>
<text x="190.2" y="50.9">SBO</text>
<text x="190.8" y="51.9">BO</text>
<text x="15" y="56.9" transform="rotate(90 15 56.9)">A0</text>
<text x="23.4" y="54.9" transform="rotate(90 23.4 54.9)">CLR</text>
<text x="95.3" y="65.9">A0B</text>
<text x="161.5" y="76.5">CLR</text>
<text x="161.5" y="75.7">SBI</text>
<text x="185.9" y="76.5">CLR</text>
<text x="185.9" y="75.7">SBO</text>
<text x="143.8" y="83.2">DI5</text>
<text x="143.8" y="82.3">DI6</text>
<text x="143.8" y="81.3">DI7</text>
<text x="143.8" y="80.4">DI8</text>
<text x="185.4" y="83.2">DO5</text>
<text x="185.4" y="82.3">DO6</text>
<text x="185.4" y="81.3">DO7</text>
<text x="185.4" y="80.4">DO8</text>
<text x="143.8" y="86.9">DI1</text>
<text x="143.8" y="86">DI2</text>
<text x="143.8" y="85.1">DI3</text>
<text x="143.8" y="84.2">DI4</text>
<text x="185.4" y="86.9">DO1</text>
<text x="185.4" y="86">DO2</text>
<text x="185.4" y="85.1">DO3</text>
<text x="185.4" y="84.2">DO4</text>
<text x="106.9" y="123.5">A0B</text>
<text x="114.1" y="136.9">!A7</text>
<text x="124.1" y="134.6" transform="rotate(90 124.1 134.6)">A7</text>
<text x="133" y="136.8">A0B</text>
<text x="139.3" y="135">A0</text>
</g>
<g font-size=".9" fill="#00f">
<text x="45.1" y="16.2">9</text>
<text x="49.6" y="16.2">8</text>
<text x="45.1" y="22.3">5</text>
<text x="49.6" y="22.3">6</text>
<text x="44.5" y="28.3">11</text>
<text x="49.6" y="28.3">10</text>
<text x="45.1" y="34.4">3</text>
<text x="49.6" y="34.4">4</text>
<text x="72.8" y="31.6">1</text>
<text x="72.8" y="32.6">2</text>
<text x="72.8" y="33.5">3</text>
<text x="72.8" y="34.4">4</text>
<text x="72.8" y="35.3">5</text>
<text x="73.7" y="32.1">K</text>
<text x="73.7" y="33">A</text>
<text x="73.7" y="34">B</text>
<text x="73.7" y="34.9">C</text>
<text x="73.7" y="35.8">D</text>
<text x="78" y="34.9">G</text>
<text x="78" y="34">H</text>
<text x="78.1" y="35.8">F</text>
<text x="78.3" y="33">J</text>
<text x="79" y="35.3">10</text>
<text x="79" y="34.4">11</text>
<text x="79" y="33.5">12</text>
<text x="79" y="32.6">13</text>
<text x="44.5" y="40.5">13</text>
<text x="49.6" y="40.5">12</text>
<text x="72.8" y="36.3">6</text>
<text x="73.7" y="36.7">NC/2</text>
<text x="77.4" y="37.7">NC</text>
<text x="78.1" y="36.7">E</text>
<text x="79" y="37.3">8</text>
<text x="79" y="36.3">9</text>
<text x="45.1" y="46.6">1</text>
<text x="49.6" y="46.6">2</text>
<text x="16" y="55.9" transform="rotate(-90 16 55.9)">A1</text>
<text x="17" y="55.9" transform="rotate(-90 17 55.9)">A2</text>
<text x="17.9" y="55.9" transform="rotate(-90 17.9 55.9)">A3</text>
<text x="18.8" y="55.9" transform="rotate(-90 18.8 55.9)">A4</text>
<text x="19.8" y="55.9" transform="rotate(-90 19.8 55.9)">A5</text>
<text x="20.7" y="55.9" transform="rotate(-90 20.7 55.9)">A6</text>
<text x="21.6" y="55.9" transform="rotate(-90 21.6 55.9)">A7</text>
<text x="88.1" y="59.7">12</text>
<text x="15.2" y="66" transform="rotate(-90 15.2 66)">1</text>
<text x="15.2" y="60.7" transform="rotate(-90 15.2 60.7)">2</text>
<text x="16.2" y="66" transform="rotate(-90 16.2 66)">3</text>
<text x="16.2" y="60.7" transform="rotate(-90 16.2 60.7)">4</text>
<text x="17.1" y="66" transform="rotate(-90 17.1 66)">5</text>
<text x="17.1" y="60.7" transform="rotate(-90 17.1 60.7)">6</text>
<text x="18" y="66" transform="rotate(-90 18 66)">7</text>
<text x="18" y="60.7" transform="rotate(-90 18 60.7)">8</text>
<text x="19" y="66" transform="rotate(-90 19 66)">9</text>
<text x="19" y="60.7" transform="rotate(-90 19 60.7)">10</text>
<text x="19.9" y="60.7" transform="rotate(-90 19.9 60.7)">12</text>
<text x="20.8" y="60.7" transform="rotate(-90 20.8 60.7)">14</text>
<text x="21.8" y="60.7" transform="rotate(-90 21.8 60.7)">16</text>
<text x="22.7" y="60.7" transform="rotate(-90 22.7 60.7)">18</text>
<text x="23.7" y="60.7" transform="rotate(-90 23.7 60.7)">20</text>
<text x="24.6" y="60.7" transform="rotate(-90 24.6 60.7)">22</text>
<text x="25.5" y="60.7" transform="rotate(-90 25.5 60.7)">24</text>
<text x="26.5" y="60.7" transform="rotate(-90 26.5 60.7)">26</text>
<text x="88.1" y="61.6">13</text>
<text x="94.1" y="60.7">11</text>
<text x="103.6" y="60.7">4</text>
<text x="103.6" y="62.5">5</text>
<text x="109.1" y="61.6">6</text>
<text x="15.1" y="71.3" transform="rotate(-90 15.1 71.3)">D0</text>
<text x="16" y="71.3" transform="rotate(-90 16 71.3)">D1</text>
<text x="17" y="71.3" transform="rotate(-90 17 71.3)">D2</text>
<text x="17.9" y="71.3" transform="rotate(-90 17.9 71.3)">D3</text>
<text x="18.8" y="71.3" transform="rotate(-90 18.8 71.3)">D4</text>
<text x="19.8" y="71.3" transform="rotate(-90 19.8 71.3)">D5</text>
<text x="19.9" y="66.5" transform="rotate(-90 19.9 66.5)">11</text>
<text x="20.7" y="71.3" transform="rotate(-90 20.7 71.3)">D6</text>
<text x="20.8" y="66.5" transform="rotate(-90 20.8 66.5)">13</text>
<text x="21.6" y="71.3" transform="rotate(-90 21.6 71.3)">D7</text>
<text x="21.8" y="66.5" transform="rotate(-90 21.8 66.5)">15</text>
<text x="22.7" y="66.5" transform="rotate(-90 22.7 66.5)">17</text>
<text x="23.7" y="66.5" transform="rotate(-90 23.7 66.5)">19</text>
<text x="24.6" y="66.5" transform="rotate(-90 24.6 66.5)">21</text>
<text x="25.5" y="66.5" transform="rotate(-90 25.5 66.5)">23</text>
<text x="26.5" y="66.5" transform="rotate(-90 26.5 66.5)">25</text>
<text x="33.3" y="69.4">OUT</text>
<text x="33.3" y="70.8">INP</text>
<text x="88.1" y="71">10</text>
<text x="88.6" y="69.1">9</text>
<text x="94.1" y="70">8</text>
<text x="103.6" y="68.2">1</text>
<text x="103.6" y="70">2</text>
<text x="109.1" y="69.1">3</text>
<text x="189.2" y="67.1">BI</text>
<text x="148.6" y="78">12</text>
<text x="148.6" y="75.1">13</text>
<text x="148.6" y="77">24</text>
<text x="149.1" y="74.2">1</text>
<text x="150.4" y="74.6">DS1</text>
<text x="150.4" y="75.5">DS2</text>
<text x="150.4" y="77.4">VCC</text>
<text x="153.8" y="75.5">STB</text>
<text x="153.8" y="76.5">CLR</text>
<text x="154.1" y="77.4">INT</text>
<text x="154.2" y="74.6">MD</text>
<text x="156.3" y="74.2">2</text>
<text x="156.3" y="75.1">11</text>
<text x="156.3" y="76.1">14</text>
<text x="156.3" y="77">23</text>
<text x="172.9" y="78">12</text>
<text x="172.9" y="75.1">13</text>
<text x="172.9" y="77">24</text>
<text x="173.5" y="74.2">1</text>
<text x="174.7" y="74.6">DS1</text>
<text x="174.7" y="75.5">DS2</text>
<text x="174.7" y="77.4">VCC</text>
<text x="178.1" y="75.5">STB</text>
<text x="178.2" y="76.5">CLR</text>
<text x="178.4" y="77.4">INT</text>
<text x="178.6" y="74.6">MD</text>
<text x="180.6" y="74.2">2</text>
<text x="180.6" y="75.1">11</text>
<text x="180.6" y="76.1">14</text>
<text x="180.6" y="77">23</text>
<text x="189.7" y="76.9">BO</text>
<text x="148.6" y="82.6">16</text>
<text x="148.6" y="81.7">18</text>
<text x="148.6" y="80.8">20</text>
<text x="148.6" y="79.8">22</text>
<text x="149.1" y="83.6">9</text>
<text x="150.4" y="83.9">DI4</text>
<text x="150.4" y="78.4">GND</text>
<text x="150.4" y="83">DI5</text>
<text x="150.4" y="82.1">DI6</text>
<text x="150.4" y="81.2">DI7</text>
<text x="150.4" y="80.2">DI8</text>
<text x="153.7" y="83">DO5</text>
<text x="153.7" y="82.1">DO6</text>
<text x="153.7" y="81.2">DO7</text>
<text x="153.7" y="80.2">DO8</text>
<text x="153.8" y="83.9">DO4</text>
<text x="156.3" y="82.6">15</text>
<text x="156.3" y="81.7">17</text>
<text x="156.3" y="80.8">19</text>
<text x="156.3" y="79.8">21</text>
<text x="156.3" y="83.6">10</text>
<text x="172.9" y="82.6">16</text>
<text x="172.9" y="81.7">18</text>
<text x="172.9" y="80.8">20</text>
<text x="172.9" y="79.8">22</text>
<text x="173.5" y="83.6">9</text>
<text x="174.7" y="83.9">DI4</text>
<text x="174.7" y="78.4">GND</text>
<text x="174.7" y="83">DI5</text>
<text x="174.7" y="82.1">DI6</text>
<text x="174.7" y="81.2">DI7</text>
<text x="174.7" y="80.2">DI8</text>
<text x="178" y="83">DO5</text>
<text x="178" y="82.1">DO6</text>
<text x="178" y="81.2">DO7</text>
<text x="178" y="80.2">DO8</text>
<text x="178.1" y="83.9">DO4</text>
<text x="180.6" y="82.6">15</text>
<text x="180.6" y="81.7">17</text>
<text x="180.6" y="80.8">19</text>
<text x="180.6" y="79.8">21</text>
<text x="180.7" y="83.6">10</text>
<text x="51.6" y="89.2">20</text>
<text x="53.4" y="89.6">v+</text>
<text x="58.5" y="89.6">DIR</text>
<text x="60.7" y="89.2">1</text>
<text x="149.1" y="86.4">3</text>
<text x="149.1" y="85.5">5</text>
<text x="149.1" y="84.5">7</text>
<text x="150.4" y="86.8">DI1</text>
<text x="150.4" y="85.9">DI2</text>
<text x="150.4" y="84.9">DI3</text>
<text x="153.7" y="86.8">DO1</text>
<text x="153.7" y="85.9">DO2</text>
<text x="153.7" y="84.9">DO3</text>
<text x="156.3" y="86.4">4</text>
<text x="156.3" y="85.5">6</text>
<text x="156.3" y="84.5">8</text>
<text x="173.5" y="86.4">3</text>
<text x="173.5" y="85.5">5</text>
<text x="173.5" y="84.5">7</text>
<text x="174.7" y="86.8">DI1</text>
<text x="174.7" y="85.9">DI2</text>
<text x="174.7" y="84.9">DI3</text>
<text x="178" y="86.8">DO1</text>
<text x="178" y="85.9">DO2</text>
<text x="178" y="84.9">DO3</text>
<text x="180.6" y="86.4">4</text>
<text x="180.6" y="85.5">6</text>
<text x="180.6" y="84.5">8</text>
<text x="51.6" y="94.8">17</text>
<text x="51.6" y="93">18</text>
<text x="51.6" y="91.1">19</text>
<text x="53.4" y="95.2">B2</text>
<text x="53.4" y="93.3">B1</text>
<text x="53.4" y="91.4">OE</text>
<text x="58.9" y="91.4">A1</text>
<text x="58.9" y="93.3">A2</text>
<text x="58.9" y="95.2">A3</text>
<text x="60.7" y="91.1">2</text>
<text x="60.7" y="93">3</text>
<text x="60.7" y="94.8">4</text>
<text x="51.6" y="100.5">14</text>
<text x="51.6" y="98.6">15</text>
<text x="51.6" y="96.7">16</text>
<text x="53.4" y="100.8">B5</text>
<text x="53.4" y="98.9">B4</text>
<text x="53.4" y="97.1">B3</text>
<text x="58.9" y="97.1">A4</text>
<text x="58.9" y="98.9">A5</text>
<text x="58.9" y="100.8">A6</text>
<text x="60.7" y="96.7">5</text>
<text x="60.7" y="98.6">6</text>
<text x="60.7" y="100.5">7</text>
<text x="51.6" y="106">11</text>
<text x="51.6" y="104.2">12</text>
<text x="51.6" y="102.3">13</text>
<text x="53.4" y="106.4">B8</text>
<text x="53.4" y="104.6">B7</text>
<text x="53.4" y="102.7">B6</text>
<text x="58.1" y="106.4">GND</text>
<text x="58.9" y="102.7">A7</text>
<text x="58.9" y="104.6">A8</text>
<text x="60.7" y="102.3">8</text>
<text x="60.7" y="104.2">9</text>
<text x="60.7" y="106">10</text>
<text x="123.4" y="125.8" transform="rotate(-90 123.4 125.8)">6</text>
<text x="124.3" y="125.8" transform="rotate(-90 124.3 125.8)">5</text>
<text x="125.3" y="125.8" transform="rotate(-90 125.3 125.8)">4</text>
<text x="126.2" y="125.8" transform="rotate(-90 126.2 125.8)">3</text>
<text x="127.1" y="125.8" transform="rotate(-90 127.1 125.8)">2</text>
<text x="128.1" y="125.8" transform="rotate(-90 128.1 125.8)">1</text>
<text x="122.9" y="131.1" transform="rotate(-90 122.9 131.1)">3Y</text>
<text x="123.9" y="131.1" transform="rotate(-90 123.9 131.1)">3A</text>
<text x="123.9" y="127.3" transform="rotate(-90 123.9 127.3)">2Y</text>
<text x="124.8" y="131.1" transform="rotate(-90 124.8 131.1)">3OE</text>
<text x="124.8" y="127.3" transform="rotate(-90 124.8 127.3)">2A</text>
<text x="125.7" y="131.1" transform="rotate(-90 125.7 131.1)">4Y</text>
<text x="125.7" y="128" transform="rotate(-90 125.7 128)">2OE</text>
<text x="126.7" y="131.1" transform="rotate(-90 126.7 131.1)">4A</text>
<text x="126.7" y="127.3" transform="rotate(-90 126.7 127.3)">1Y</text>
<text x="127.6" y="131.1" transform="rotate(-90 127.6 131.1)">4OE</text>
<text x="127.6" y="127.3" transform="rotate(-90 127.6 127.3)">1A</text>
<text x="128.5" y="128" transform="rotate(-90 128.5 128)">1OE</text>
<text x="122.4" y="132" transform="rotate(-90 122.4 132)">8</text>
<text x="123.4" y="132" transform="rotate(-90 123.4 132)">9</text>
<text x="124.3" y="132.6" transform="rotate(-90 124.3 132.6)">10</text>
<text x="125.3" y="132.6" transform="rotate(-90 125.3 132.6)">11</text>
<text x="126.2" y="132.6" transform="rotate(-90 126.2 132.6)">12</text>
<text x="127.1" y="132.6" transform="rotate(-90 127.1 132.6)">13</text>
</g>
<g font-size=".9" fill="#000080">
<text x="46.6" y="14.6">MC74HC04AN</text>
<text x="46.7" y="13.7">U8.3</text>
<text x="53.7" y="14.7">J1</text>
<text x="46.6" y="20.7">MC74HC04AN</text>
<text x="46.7" y="19.8">U8.4</text>
<text x="53.7" y="20.8">J2</text>
<text x="46.6" y="26.8">MC74HC04AN</text>
<text x="46.7" y="25.9">U8.2</text>
<text x="53.7" y="26.8">J3</text>
<text x="75.7" y="29.4">U7</text>
<text x="46.6" y="32.9">MC74HC04AN</text>
<text x="46.7" y="32">U8.5</text>
<text x="53.7" y="32.9">J4</text>
<text x="74" y="30.1">CD4068BE</text>
<text x="98.7" y="35.8">100nF</text>
<text x="100.1" y="34.8">C3</text>
<text x="104.3" y="35.8">100nF</text>
<text x="105.7" y="34.8">C1</text>
<text x="109.9" y="35.8">100nF</text>
<text x="111.3" y="34.8">C2</text>
<text x="115.5" y="35.8">100nF</text>
<text x="116.9" y="34.8">C4</text>
<text x="127.2" y="35.8">100nF</text>
<text x="128.6" y="34.8">C5</text>
<text x="46.6" y="38.9">MC74HC04AN</text>
<text x="46.7" y="38.1">U8.1</text>
<text x="53.7" y="39">J5</text>
<text x="175.5" y="39.8">M12</text>
<text x="175.5" y="39">JP1</text>
<text x="196" y="39.8">M12</text>
<text x="196.1" y="39">JP2</text>
<text x="46.6" y="45">MC74HC04AN</text>
<text x="46.7" y="44.2">U8.6</text>
<text x="53.7" y="45.1">J6</text>
<text x="53.7" y="51.2">J7</text>
<text x="90.3" y="58.5">74HC08</text>
<text x="90.4" y="57.7">U6.1</text>
<text x="105.2" y="59.5">74HC08</text>
<text x="105.4" y="58.6">U6.2</text>
<text x="27.7" y="63.4">P1</text>
<text x="27.8" y="64.2">SBH11-PBPC-D13-RA-BK</text>
<text x="90.3" y="67.9">74HC08</text>
<text x="90.4" y="67.1">U6.3</text>
<text x="105.2" y="67">74HC08</text>
<text x="105.4" y="66.1">U6.4</text>
<text x="152.4" y="73.2">U1</text>
<text x="176.7" y="73.2">U2</text>
<text x="51.1" y="88.1">SN74LVC245AN</text>
<text x="56.3" y="87.2">U5</text>
<text x="150.7" y="88.2">8212 (input)</text>
<text x="175" y="88.2">8212 (output)</text>
<text x="147.2" y="112.1">74LS02</text>
<text x="147.8" y="111.1">U3.3</text>
<text x="100.8" y="119">74LS02</text>
<text x="100.9" y="118.2">U3.2</text>
<text x="113.5" y="119.6">74LS02</text>
<text x="114.2" y="118.6">U3.1</text>
<text x="146.8" y="118.6">74LS02</text>
<text x="147.4" y="117.7">U3.4</text>
<text x="129.5" y="129.8">SN74HC126N</text>
<text x="129.5" y="128.9">U4</text>
<text x="118.7" y="134.5">1k</text>
<text x="118.9" y="133.7">R1</text>
<text x="125.8" y="139.2">1k</text>
<text x="125.9" y="138.4">R2</text>
<text x="133.8" y="139.7">100pF</text>
<text x="135.2" y="138.8">C6</text>
</g>
<g font-size=".9" fill="#8d2323">
<text x="53.5" y="16.2">1</text>
<text x="53.5" y="17.1">2</text>
<text x="53.5" y="22.3">1</text>
<text x="53.5" y="23.2">2</text>
<text x="53.5" y="18">3</text>
<text x="53.5" y="28.3">1</text>
<text x="53.5" y="29.3">2</text>
<text x="53.5" y="24.1">3</text>
<text x="53.5" y="34.4">1</text>
<text x="53.5" y="35.3">2</text>
<text x="53.5" y="30.2">3</text>
<text x="53.5" y="40.5">1</text>
<text x="53.5" y="41.4">2</text>
<text x="53.5" y="36.3">3</text>
<text x="175.3" y="41">1</text>
<text x="175.3" y="41.9">2</text>
<text x="195.9" y="41">1</text>
<text x="195.9" y="41.9">2</text>
<text x="53.5" y="46.6">1</text>
<text x="53.5" y="47.5">2</text>
<text x="53.5" y="42.4">3</text>
<text x="175.3" y="42.8">3</text>
<text x="175.3" y="43.8">4</text>
<text x="175.3" y="44.7">5</text>
<text x="175.3" y="45.7">6</text>
<text x="175.3" y="46.6">7</text>
<text x="175.3" y="47.5">8</text>
<text x="195.9" y="42.8">3</text>
<text x="195.9" y="43.8">4</text>
<text x="195.9" y="44.7">5</text>
<text x="195.9" y="45.7">6</text>
<text x="195.9" y="46.6">7</text>
<text x="195.9" y="47.5">8</text>
<text x="53.5" y="52.7">1</text>
<text x="53.5" y="53.6">2</text>
<text x="53.5" y="48.5">3</text>
<text x="174.7" y="49.4">10</text>
<text x="174.7" y="50.3">11</text>
<text x="174.7" y="51.3">12</text>
<text x="175.3" y="48.5">9</text>
<text x="195.3" y="49.4">10</text>
<text x="195.3" y="50.3">11</text>
<text x="195.3" y="51.3">12</text>
<text x="195.9" y="48.5">9</text>
<text x="53.5" y="54.6">3</text>
</g>
<g font-size=".9" fill="#f00">
<text x="76.7" y="32.1">VDD</text>
<text x="79" y="31.6">14</text>
<text x="128.5" y="131.1" transform="rotate(-90 128.5 131.1)">VCC</text>
<text x="128.1" y="132.6" transform="rotate(-90 128.1 132.6)">14</text>
</g>
<g font-size=".9">
<text x="72.8" y="37.3">7</text>
<text x="73.7" y="37.7">VSS</text>
<text x="122.4" y="125.8" transform="rotate(-90 122.4 125.8)">7</text>
<text x="122.9" y="128.1" transform="rotate(-90 122.9 128.1)">GND</text>
</g>
<g font-size=".9" fill="#fff">
<text x="15.6" y="64.8" transform="rotate(-90 15.6 64.8)">.</text>
<text x="16.6" y="64.8" transform="rotate(-90 16.6 64.8)">.</text>
<text x="17.5" y="64.8" transform="rotate(-90 17.5 64.8)">.</text>
<text x="18.4" y="64.8" transform="rotate(-90 18.4 64.8)">.</text>
<text x="19.3" y="64.8" transform="rotate(-90 19.3 64.8)">.</text>
<text x="20.3" y="64.8" transform="rotate(-90 20.3 64.8)">.</text>
<text x="21.2" y="64.8" transform="rotate(-90 21.2 64.8)">.</text>
<text x="22.1" y="64.8" transform="rotate(-90 22.1 64.8)">.</text>
<text x="23.1" y="64.8" transform="rotate(-90 23.1 64.8)">.</text>
<text x="24" y="64.8" transform="rotate(-90 24 64.8)">.</text>
<text x="25" y="64.8" transform="rotate(-90 25 64.8)">.</text>
<text x="25.9" y="64.8" transform="rotate(-90 25.9 64.8)">.</text>
<text x="26.8" y="64.8" transform="rotate(-90 26.8 64.8)">.</text>
</g>
<g font-size=".9" fill="#840000">
<text x="150.5" y="113.2">9</text>
<text x="144.4" y="114.1">10</text>
<text x="150.4" y="119.7">12</text>
<text x="150.5" y="115.1">8</text>
<text x="102.1" y="122">5</text>
<text x="102.1" y="120.2">6</text>
<text x="107.7" y="121.1">4</text>
<text x="112.9" y="123">2</text>
<text x="112.9" y="121.1">3</text>
<text x="118.5" y="122">1</text>
<text x="144.4" y="120.7">13</text>
<text x="150.4" y="121.6">11</text>
</g>
</svg>
